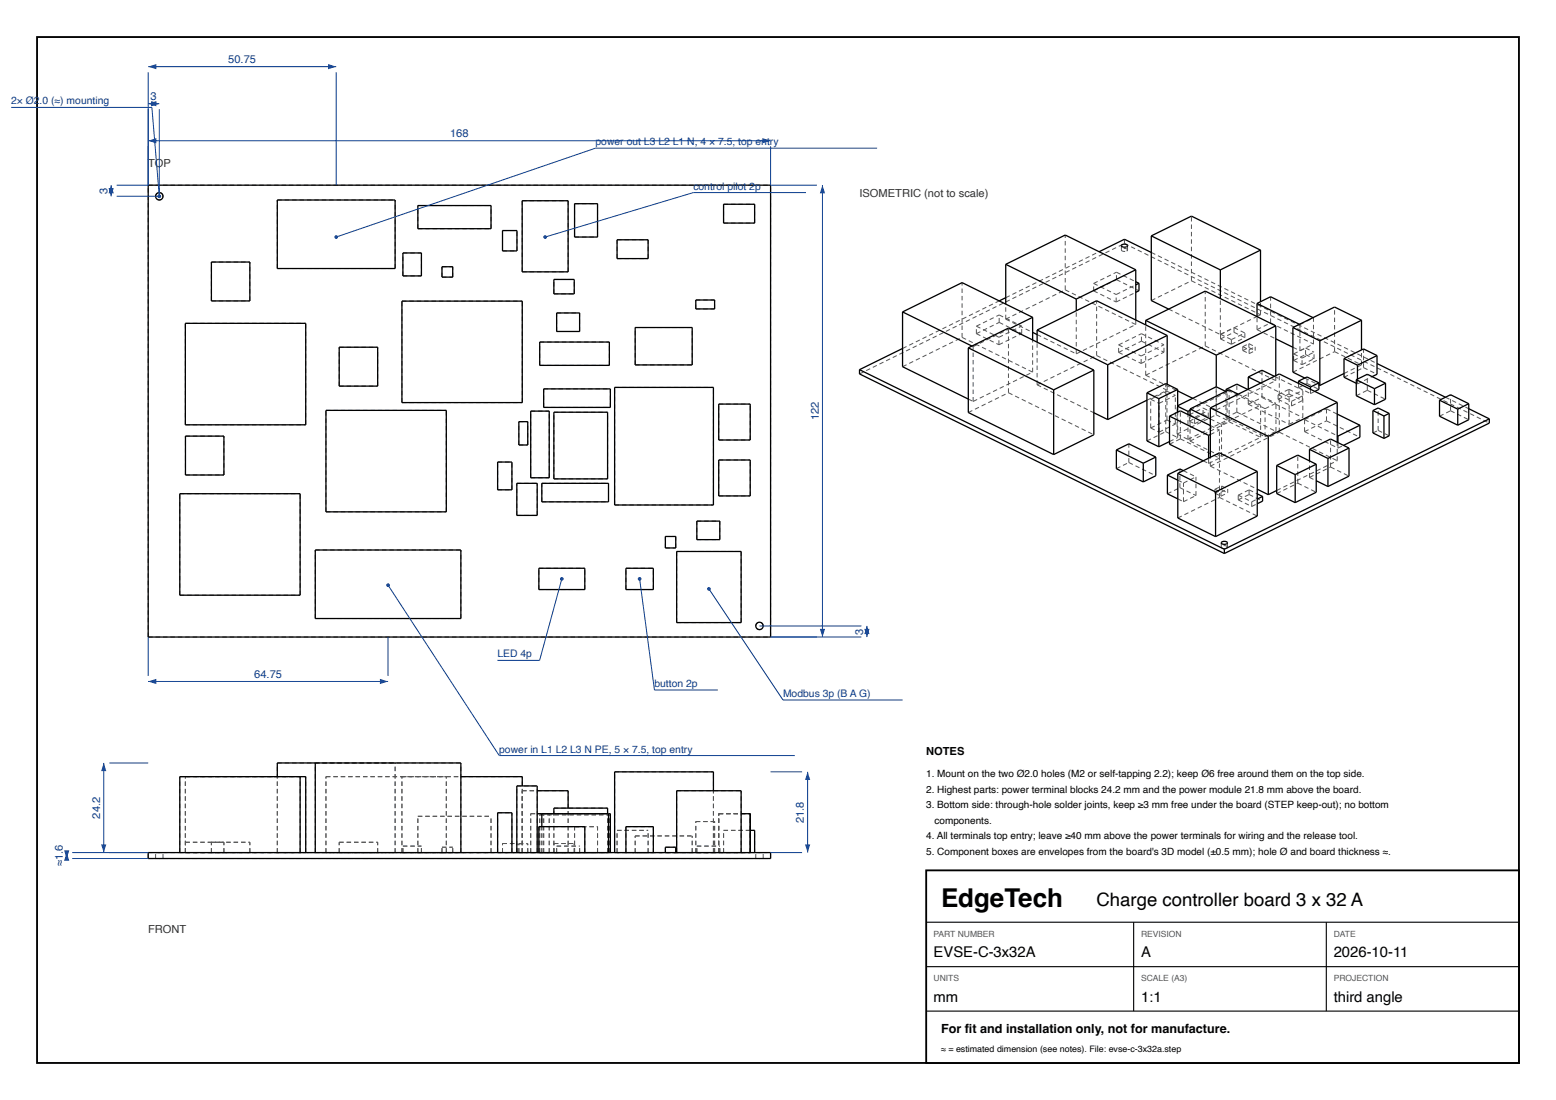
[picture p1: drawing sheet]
<svg xmlns="http://www.w3.org/2000/svg" width="420mm" height="297mm" viewBox="0 0 420 297" stroke-linecap="round" stroke-linejoin="round" font-family="sans-serif">
<path d="M10 10h400v277h-400z" fill="none" stroke="#000" stroke-width=".5"/>
<g fill="none" stroke="#555" stroke-width=".27" stroke-dasharray="1.2 .8" stroke-linecap="butt">
<path d="M40 50h168M44 53a.99 .99 0 0 0-1.4-.9 .99 .99 0 0 0-.2 1.6 .99 .99 0 0 0 1.6-.5v-.2M74.8 54h31.9M112.8 55.5h19.7M140.9 54.2h12.4M155.1 55h6.2M195.3 55.2h8.4M57.1 70.7h10.3M74.8 72.5v-18.5M74.8 72.5h31.9M106.7 72.5v-18.5M108.8 74.5v-6.2"/>
<path d="M108.8 74.5h5M108.8 68.3h5M112.8 61.7v-6.2M112.8 61.7h19.7M113.8 74.5v-6.2M119.3 74.8v-2.8M119.3 74.8h2.9M119.3 72h2.9M122.2 74.8v-2.8M132.5 61.7v-6.2M135.6 67.7v-5.4M135.6 67.7h3.9"/>
<path d="M135.6 62.3h3.9M139.5 67.7v-5.4M140.9 73.4v-19.2M140.9 73.4h12.4M149.5 79.4v-3.9M149.5 79.4h5.5M149.5 75.5h5.5M153.3 73.4v-19.2M155 79.4v-3.9M155.1 64v-9M155.1 64h6.2M161.3 64v-9"/>
<path d="M166.6 69.8v-5.1M166.6 69.8h8.3M166.6 64.7h8.3M174.9 69.8v-5.1M195.3 60.2v-5M195.3 60.2h8.4M203.7 60.2v-5M287.5 78.3v-14.8M287.5 78.3l19.1 9.3M295.2 78.5v-2M295.2 76.5l6.2-3M295.2 78.5l6.2-3"/>
<path d="M295.2 78.5l6.1 3M295.2 76.5l6.1 3M301.3 79.5l5.3-2.6M301.4 75.5v-2M301.4 75.5l6 3M301.4 73.5l5.2 2.6M302.7 67.5l.5 .4 .9-.1M302.7 67.5v-1.2M303.5 65.8v-1.2M303.5 65.8l98.5 48.4M304.1 67.8l.2-.3M304.3 67.5l-.2-.3-.6-.1-.5 .1-.3 .3"/>
<path d="M304.3 67.5v-1.2M310.8 68.2l60.9 30M321.6 75.8v-17.4M321.6 75.8l18.6 9.2M50 87.3h32.5M57.1 81.3v-10.6M57.1 81.3h10.3M67.4 81.3v-10.6M91.6 93.7h10.3M108.5 81.3h32.5M145.7 98.6v-6.2M145.7 98.6h18.8"/>
<path d="M145.7 92.4h18.8M150.3 89.5v-5M150.3 89.5h6.1M150.3 84.5h6.1M156.4 89.5v-5M164.5 98.6v-6.2M171.4 98.5v-10.1M171.4 98.5h15.4M171.4 88.4h15.4M186.8 98.5v-10.1M187.8 83.4v-2.4M187.8 83.4h5.1"/>
<path d="M187.8 81h5.1M192.9 83.4v-2.4M243.6 94.1l26.1-12.9M243.6 99l16.1-7.9M259.7 91.1v-14.8M259.7 91.1l19 9.4M262.3 93.4l.4 .2M262.7 93.6l9.8-4.9M263.5 90.1v-2M263.5 88.1l6.2-3.1M263.5 90.1l6.2-3M263.5 90.1l6.1 3"/>
<path d="M263.5 88.1l6.1 3M269.6 93.1v-2M269.6 91.1l6.2-3.1M269.6 93.1l6.2-3M269.7 87.1v-2.1M269.7 87.1l6.1 3M269.7 85l6.1 3M271.5 80.4l25.2-12.4M271.5 86.2v-4.1M271.5 86.2l16-7.9M271.5 86.2l7.2 3.5M275.8 90.1v-2.1"/>
<path d="M279.9 90.3l10.6 5.2M290.5 95.5v-11.6M290.5 95.5l16.1-7.9M296 96v-14.8M296 96l19 9.4M301.3 81.5v-2M301.3 81.5l5.3-2.6M301.9 95.1v-2M301.9 93.1l6.2-3M301.9 95.1l6.2-3M301.9 95.1l6.1 3M301.9 93.1l6.1 3"/>
<path d="M306.6 87.6v-1.2M308 98.1v-2M308 96.1l6.2-3M308 98.1l6.2-3M308.1 92.1v-2M308.1 92.1l6.1 3M308.1 90.1l6.1 3M310.8 81.1l10.8-5.3M314.2 95.1v-2M315.4 83.5l14 6.8M325.3 93.4v-14.8M325.3 93.4l19.1 9.4"/>
<path d="M329.4 90.3v-9.7M329.4 90.3l9.9-4.8M329.5 91.5v-1.2M329.5 90.3l3.6-1.8M329.5 91.5l3.6-1.8M329.5 91.5l2.9 1.4M329.5 90.3l2.9 1.4M332.4 92.9v-1.2M332.4 91.7l3.6-1.8M332.4 92.9l3.6-1.7M333.1 89.7v-1.2M333.1 89.7l2.9 1.5"/>
<path d="M333.1 88.5l2.9 1.4M335.5 94.7v-1.1M335.5 93.6l1.6-.8M335.5 94.7l1.6-.9M335.5 94.7l1.7 .8M335.5 93.6l1.7 .8M336 91.2v-1.3M337.1 93.8v-1M337.1 93.8l1.7 .9M337.1 92.8l1.7 .8M337.2 95.5v-1.1M337.2 94.4l1.6-.8"/>
<path d="M337.2 95.5l1.6-.8M338.8 94.7v-1.1M339.3 89v-3.5M339.3 89l3.7-1.8M339.3 89l5.1 2.5M339.3 85.4l.9-.4M340.2 85v-3.5M343 87.2v-7.1M343 87.2l11.5 5.7M349 93.8l1.9 .9M349.2 97.3v-1.7M349.2 95.6l3.2-1.6"/>
<path d="M349.2 97.3l3.2-1.6M349.2 97.3l2.3 1.1M349.2 95.6l2.3 1.1M350.8 87.6h.1M350.9 94.7v-7.1M350.9 87.6l3.6-1.8M350.9 94.7l3.6-1.8M351.5 98.4v-1.7M351.5 96.7l3.2-1.6M351.5 98.4l3.2-1.5M352.4 95.7v-1.7M352.4 95.7l2.3 1.2"/>
<path d="M352.4 94l2.3 1.1M354.4 85.8h.1M354.5 92.9v-7.1M354.7 96.9v-1.8M360.2 94.9v-12M360.2 94.9l7.3 3.6M367.5 98.5v-4M368.1 99.3v-5.1M368.1 99.3l3.6 1.8M50 114.7v-27.4M50 114.7h32.5M50.1 117.8h10.3"/>
<path d="M82.5 114.7v-27.4M88 110.8h32.5M91.6 104.3v-10.6M91.6 104.3h10.3M101.9 104.3v-10.6M108.5 108.7v-27.4M108.5 108.7h32.5M140 113.8h2.5M141 108.7v-27.4M143.2 111h5M146.7 110v-5M146.7 110h18.1"/>
<path d="M146.7 105h18.1M149.5 111.3h14.5M164.8 110v-5M165.9 104.6h26.7M194 118.8v-9.7M194 118.8h8.5M194 109.1h8.5M202.5 118.8v-9.7M232 101l71.5-35.2M261.4 107.8l1.3 .6M261.4 111.4l10.8-5.4M262.7 108.4v-14.8"/>
<path d="M262.7 108.4l16-7.9M272.2 106v-17.4M272.2 106l23.1 11.4M278.7 100.5v-8.7M279.9 103.9v-11.5M279.9 103.9l16.1-7.9M279.9 103.9l15.4 7.5M309.2 101.3v-13.6M309.2 101.3l16.1-7.9M309.2 101.3l8.7 4.2M309.6 119.1l5.1-2.5M309.6 108.1l5.4-2.7"/>
<path d="M310.6 115.6v-7.8M310.6 107.8l4.4-2.2M310.6 115.6l4.4-2.2M310.6 115.6l2.3 1.1M310.6 107.8l2.3 1.1M312.9 116.7v-7.8M312.9 108.9l4.4-2.2M312.9 116.7l4.4-2.2M314.7 116.6v-13M314.7 116.6l3.2 1.5M315 113.4v-7.8M315 113.4l2.3 1.1"/>
<path d="M315 105.6l2.3 1.1M315 105.4v-1.7M315.7 119.9l2.9-1.4M315.7 119.2l2.2-1.1M317.3 114.5v-7.8M317.7 117.2v-7.6M317.7 109.6l.2-.1M317.7 117.2l10.6-5.2M317.7 117.2l3 1.4M317.7 109.6l.2 .1M317.9 118.1v-6.8M318.6 118.5v-7.6"/>
<path d="M318.6 118.5l10.6 5.2M320.7 118.6v-6.7M320.7 118.6l10.5-5.2M321 113.7v-1.7M321 112l3.7-1.8M321 113.7l3.7-1.8M321 113.7l1.4 .7M321 112l1.4 .7M321.2 110.8l10-4.9M321.2 119.1v-6.9M321.2 119.1l10.6-5.2M321.2 119.1l8.5 4.2"/>
<path d="M321.9 107.6l6.4 3.1M322.4 114.4v-1.7M322.4 112.7l3.7-1.8M322.4 114.4l3.7-1.8M324.7 111.9v-1.7M324.7 111.9l1.4 .7M324.7 110.2l1.4 .7M326.1 112.6v-1.7M326.7 117.3l2.5-1.2M326.7 114.9l2.5 1.2M326.7 113.1l3 1.5M328.3 112v-7.6"/>
<path d="M328.3 112l2.9 1.4M328.3 110.7v-6.3M328.3 110.7l16.1-7.9M329.7 114.6l10.6-5.2M330.8 105.7l.4 .2M330.9 112.7v-7.1M330.9 112.7l3-1.4M330.9 112.7l10.6 5.2M331.2 113.4v-7.5M331.4 105.4l10.1 4.9M331.8 113.9v-8.7M331.8 113.9l8.5 4.2"/>
<path d="M333.9 111.3v-7.6M333.9 111.3l10.5 5.2M334.2 106.4l6.1 3M336.8 105.2l7.6 3.7M336.9 109.1v-4M336.9 109.1l3.7-1.8M336.9 109.1l11.1 5.5M340.3 118.1v-8.7M340.3 103.4l7.7 3.8M340.6 107.3v-7.3M340.6 107.3l11.1 5.4M341.5 117.9v-7.6"/>
<path d="M341.5 110.3l2.9-1.4M341.5 117.9l2.9-1.4M344 101.6l7.7 3.8M344.4 102.8v-1.4M344.4 116.5v-7.6M345 107.8v-1.2M345 106.6l2.9-1.5M345 107.8l2.9-1.4M345 107.8l3.6 1.8M345 106.6l3.6 1.7M345.3 116.7v-15.7M345.3 116.7l15.6 7.7"/>
<path d="M347.9 106.4v-1.3M347.9 106.4l3.7 1.8M347.9 105.1l3.7 1.8M348 114.6v-7.4M348 107.2l3.7-1.8M348 114.6l3.7-1.9M348.6 109.6v-1.3M348.6 108.3l3-1.4M348.6 109.6l3-1.4M349 100.5l11.2-5.6M350.5 104.7v-1.2M350.5 104.7l2.3-1.2"/>
<path d="M350.5 104.7l3.2 1.6M351.6 108.2v-1.3M351.7 112.7v-7.3M352.1 116.5v-3.2M352.1 113.3l6-2.9M352.1 116.5l6-2.9M352.1 116.5l9 4.5M352.1 113.3l8.8 4.3M352.2 102.1l3.8 1.8M352.8 103.5v-1.7M352.8 103.5l3.2 1.6M353.7 106.3v-1.2"/>
<path d="M353.7 106.3l1.2-.6M358.1 113.6v-3.2M358.1 113.6l9 4.5M358.1 110.4l2.8 1.4M362.8 100.9l4.7-2.4M362.8 101.9l5.3-2.6M366.1 106.9l3-1.5M366.1 103.5l.3 .2M366.4 103.7v-1.3M366.4 103.7l4-2M369.1 105.4v-4.3M369.1 105.4l4.9 2.4"/>
<path d="M370.6 116.9l1.4-.7M372 116.2v-6M372 116.2l3 1.5M388.6 112.4l2.9-1.5M390.2 107.3l6.3 3.1M391.5 110.9v-4.3M391.5 110.9l5 2.4M48.5 133.3h32.5M50.1 128.2v-10.4M50.1 128.2h10.3M60.4 128.2v-10.4M88 138.2v-27.4"/>
<path d="M88 138.2h32.5M120.5 138.2v-27.4M134.3 132.3v-7.6M134.3 132.3h3.9M134.3 124.7h3.9M138.2 132.3v-7.6M139.5 139.2v-8.7M139.5 139.2h5.5M139.5 130.5h5.5M140 120.1v-6.3M140 120.1h2.5M142.5 120.1v-6.3"/>
<path d="M143.2 129v-18M143.2 129h5M145 139.2v-8.7M146.2 135.5v-5M146.2 135.5h18M146.2 130.5h18M148.2 129v-18M149.5 129.3v-18M149.5 129.3h14.5M164 129.3v-18M164.2 135.5v-5M165.9 136.4v-31.8"/>
<path d="M165.9 136.4h26.7M192.6 136.4v-31.8M194 133.9v-9.7M194 133.9h8.5M194 124.2h8.5M202.5 133.9v-9.7M301.3 126.5l3.4-1.6M304.7 124.9v-5.1M304.7 124.9l7.3 3.6M315.1 133.3l3.4-1.6M317.9 139.9l11.3-5.6M317.9 134.7l1.5 .8"/>
<path d="M317.9 129.7l1.5 .7M318.5 131.7v-5.1M318.5 131.7l4.3 2.1M319.4 127.1l3.4 1.7M319.4 135.5v-5.1M319.4 130.4l3.4-1.6M319.4 135.5l3.4-1.7M322.8 133.8v-5M324.8 124.4l1.4 .7M326.2 125.1v-1.4M326.2 125.1l3-1.4M326.7 125.9v-2.4"/>
<path d="M326.7 125.9l18.6-9.2M326.7 125.9l12.7 6.2M327.9 133.2v-1.1M327.9 132.1l1.8-.9M327.9 133.2l1.8-.9M327.9 133.2l1.7 .8M327.9 132.1l1.7 .8M329.2 123.7v-7.6M329.2 134.3v-12M329.2 134.3l10.2 5M329.6 134v-1.1M329.6 132.9l1.8-.9"/>
<path d="M329.6 134l1.8-.9M329.7 123.3v-8.7M329.7 123.3l10.6-5.2M329.7 132.3v-1.1M329.7 132.3l1.7 .8M329.7 131.2l1.7 .8M331.4 133.1v-1.1M334.2 135v-1.3M334.2 133.7l3-1.4M334.2 135l3-1.5M334.2 135l3.7 1.7M334.2 133.7l3.7 1.8"/>
<path d="M337.2 133.5v-1.2M337.2 133.5l3.6 1.8M337.2 132.3l2.2 1M337.9 136.7v-1.2M337.9 135.5l1.5-.7M337.9 136.7l1.5-.7M344.6 133.3l5.7-2.8M344.6 132.4l16.3-8M350.3 130.5v-7.6M350.3 130.5l5 2.4M353.5 128.9v-4.5M353.5 128.9l5.6-2.8"/>
<path d="M353.5 128.9l1.8 .9M359.1 126.1v-7.6M359.1 126.1l5 2.5M360.9 124.4v-5M361.1 121v-1.5M361.1 121l1.5-.7M85.1 148.5h39.3M145.5 159.2v-5.8M145.5 159.2h12.4M145.5 153.4h12.4M157.9 159.2v-5.8M169 159.2v-5.8"/>
<path d="M169 159.2h7.4M169 153.4h7.4M176.4 159.2v-5.8M179.6 148v-3.2M179.6 148h2.8M179.6 144.8h2.8M182.4 148v-3.2M182.6 148.9h17.4M188.1 145.7v-5M188.1 145.7h6.2M188.1 140.7h6.2M194.3 145.7v-5"/>
<path d="M329.7 147.7l.5 .4 .9-.1M329.7 147.7v-1.1M331.1 148l.2-.3M331.3 147.7a1.01 1.01 0 0 0-1.3-.3l-.3 .3M331.3 147.7v-1.1M40 172v-122M40 172h168M48.5 160.7v-27.4M48.5 160.7h32.5M81 160.7v-27.4M85.1 167v-18.5M85.1 167h39.3"/>
<path d="M124.4 167v-18.5M182.6 168.1v-19.2M182.6 168.1h17.4M200 168.1v-19.2M206 169a1 1 0 0 0-1.4-.9 1 1 0 0 0-.2 1.6 1 1 0 0 0 1.6-.5v-.2M208 172v-122M48.5 209.7h32.5M50 209.7h31M50 209.7h32.5M74.8 206h31.9M85.1 206h39.3M85.1 206h21.6"/>
<path d="M88 209.7h32.5M108.5 209.7h15.9M108.5 209.7h32.5M134.3 219.4h3.9M139.5 212.2h5.5M140.9 213.5h4.1M140.9 213.5h12.4M143.2 219.7h1.8M143.2 219.7h5M145.7 220h18.8M146.2 219.7h18M146.2 219.7h2"/>
<path d="M146.7 219.7h17.5M146.7 219.7h18.1M149.5 218.2h14.5M165.9 208.4h26.7M182.6 213.5h17.4M194 219.7h6M194 219.7h8.5M40 231.8v-1.6M40 230.2h168M40 231.8h168M42 230.2h2M42 231.8h2"/>
<path d="M42 231.8v-1.6M44 230.2h-2M44 231.8h-2M44 231.8v-1.6M48.5 230.2v-20.5M48.5 230.2h32.5M50 230.2v-20.5M50 230.2h32.5M50.1 230.2v-2.8M50.1 230.2h10.3M50.1 227.4h10.3M57.1 230.2v-2.8"/>
<path d="M57.1 230.2h10.3M57.1 227.4h10.3M60.4 230.2v-2.8M67.4 230.2v-2.8M74.8 230.2v-20.5M74.8 230.2v-24.2M74.8 230.2h31.9M81 230.2v-20.5M82.5 230.2v-20.5M85.1 230.2v-24.2M85.1 230.2h39.3M88 230.2v-20.5"/>
<path d="M88 230.2h32.5M91.6 230.2v-2.8M91.6 230.2h10.3M91.6 227.4h10.3M101.9 230.2v-2.8M106.7 230.2v-24.2M108.5 230.2v-20.5M108.5 230.2h32.5M108.8 230.2v-1.8M108.8 230.2h5M108.8 228.4h5M112.8 230.2v-9.8"/>
<path d="M112.8 230.2h19.7M112.8 220.4h19.7M113.8 230.2v-1.8M119.3 230.2v-1.4M119.3 230.2h2.9M119.3 228.8h2.9M120.5 230.2v-20.5M122.2 230.2v-1.4M124.4 230.2v-24.2M132.5 230.2v-9.8M134.3 230.2v-10.8M134.3 230.2h3.9"/>
<path d="M135.6 230.2v-2.5M135.6 230.2h3.9M135.6 227.7h3.9M138.2 230.2v-10.8M139.5 230.2v-18M139.5 230.2h5.5M139.5 230.2v-2.5M140 230.2v-2.4M140 230.2h2.5M140 227.8h2.5M140.9 230.2v-16.7M140.9 230.2h12.4"/>
<path d="M141 230.2v-18M141 230.2v-20.5M142.5 230.2v-2.4M143.2 230.2v-10.5M143.2 230.2h5M145 230.2v-18M145.5 230.2v-7M145.5 230.2h12.4M145.5 223.2h12.4M145.7 230.2v-10.2M145.7 230.2h18.8M146.2 230.2v-7"/>
<path d="M146.2 230.2v-10.5M146.2 230.2h18M146.7 230.2v-10.5M146.7 230.2h18.1M148.2 230.2v-10.5M149.5 230.2v-2.5M149.5 230.2h5.5M149.5 227.7h5.5M149.5 230.2v-10.5M149.5 230.2v-12M149.5 230.2h14.5M150.3 230.2v-1.8"/>
<path d="M150.3 230.2h6.1M150.3 228.4h6.1M153.3 230.2v-12M153.3 230.2v-16.7M155 230.2v-2.5M155.1 230.2v-7M155.1 230.2h6.2M155.1 223.2h6.2M156.4 230.2v-1.8M157.9 230.2v-7M161.3 230.2v-7M164 230.2v-10.5"/>
<path d="M164 230.2v-12M164.2 230.2v-10.5M164.5 230.2v-10.2M164.8 230.2v-10.5M165.9 230.2v-21.8M165.9 230.2h26.7M166.6 230.2v-6M166.6 230.2h8.3M166.6 224.2h8.3M169 230.2v-7M169 230.2h7.4M169 223.2h7.4"/>
<path d="M171.4 230.2v-4.5M171.4 230.2h15.4M171.4 225.7h15.4M174.9 230.2v-6M176.4 230.2v-7M179.6 230.2v-1.4M179.6 230.2h2.8M179.6 228.8h2.8M182.4 230.2v-1.4M182.6 230.2v-16.7M182.6 230.2h17.4M186.8 230.2v-4.5"/>
<path d="M187.8 230.2v-8.4M187.8 230.2h5.1M187.8 221.8h5.1M188.1 230.2v-1.8M188.1 230.2h6.2M188.1 228.4h6.2M192.6 230.2v-16.7M192.6 230.2v-21.8M192.9 230.2v-8.4M194 230.2v-10.5M194 230.2h8.5M194.3 230.2v-1.8"/>
<path d="M195.3 230.2v-6M195.3 230.2h8.4M195.3 224.2h7.2M195.3 224.2h8.4M200 230.2v-16.7M202.5 230.2v-10.5M203.7 230.2v-6M204 230.2h2M204 231.8h2M204 231.8v-1.6M206 230.2h-2M206 231.8h-2"/>
<path d="M206 231.8v-1.6M208 231.8v-1.6"/>
</g>
<g fill="none" stroke="#000" stroke-width=".35">
<path d="M40 50h168v122h-168zM74.8 54h31.9v18.5h-31.9zM112.8 55.5h19.7v6.2h-19.7zM140.9 54.2h12.4v19.2h-12.4zM155.1 55h6.2v9h-6.2zM195.3 55.2h8.4v5h-8.4zM57.1 70.7h10.3v10.6h-10.3zM108.8 68.3h5v6.2h-5zM119.3 72h2.9v2.8h-2.9zM135.6 62.3h3.9v5.4h-3.9zM149.5 75.5h5.5v3.9h-5.5zM166.6 64.7h8.3v5.1h-8.3z"/>
<path d="M271.5 71.4v10.7M271.5 71.4l16-7.9 19.1 9.3M271.5 71.4l19 9.4M296.7 68l6.8-3.4 7.3 3.6M302.8 66.1l.5-.2 .6 .1a.32 .32 0 0 1 .4 .2 .32 .32 0 0 1-.1 .4l-.9 .1a.43 .43 0 0 1-.5-.6zM306.6 72.8l-16.1 8M306.6 72.8v13.6M306.6 76.1l.8 .4M307.4 76.5l-.8 .4M307.4 76.5v2l-.8 .4M310.8 63.7v17.4l4.6 2.4M310.8 63.7l10.8-5.3 18.6 9.1"/>
<path d="M310.8 63.7l18.6 9.2M329.4 72.9v7.7M340.2 67.5l-10.8 5.4M340.2 67.5v14M50 87.3h32.5v27.4h-32.5zM91.6 93.7h10.3v10.6h-10.3zM108.5 81.3h32.5v27.4h-32.5zM145.7 92.4h18.8v6.2h-18.8zM150.3 84.5h6.1v5h-6.1zM171.4 88.4h15.4v10.1h-15.4zM187.8 81h5.1v2.4h-5.1zM232 99.8v1.2l98.5 48.4"/>
<path d="M232 99.8l98.5 48.5M243.6 94.1l-11.6 5.7M243.6 84.2v14.8l17.8 8.8M243.6 84.2l16.1-7.9 19 9.4M243.6 84.2l18.7 9.2M261.4 93.9v17.5l23 11.3M261.4 93.9l10.8-5.3 23.1 11.3M261.4 93.9l23 11.4M271.5 80.4l-1.8 .8M278.7 85.7l-6.2 3M278.7 85.7v6.1M278.7 89.7l1.2 .6"/>
<path d="M279.9 89.1v3.3M279.9 89.1l16.1-7.9 19 9.4M279.9 89.1l19.1 9.4M290.5 80.8v3.1M295.3 99.9l-10.9 5.4M295.3 99.9v17.5l-10.9 5.3M299 98.5v14.8M309.2 86.5v1.2M309.2 86.5l16.1-7.9 19.1 9.4M309.2 86.5l19.1 9.4M315 90.6l-16 7.9M315 90.6v13.1"/>
<path d="M328.3 95.9v8.5M339.3 81.9v3.5M339.3 81.9l3.7-1.8 11.4 5.7M339.3 81.9l11.5 5.7M344.4 88l-16.1 7.9M344.4 88v13.4M344.4 91.5l4.6 2.3M349 88.4v12.1l3.2 1.6M349 88.4l7.3 3.6M356.3 92v12.1M362.8 96.8v5.1l3.3 1.6M362.8 96.8l3.6 1.8"/>
<path d="M366.4 98.6v3.8M367.5 86.5l-7.3-3.6-11.2 5.5M367.5 86.5l-11.2 5.5M367.5 86.5v8M371.7 98.2l18.5 9.1M371.7 96l-3.6-1.8-5.3 2.6M371.7 96l-5.3 2.6M371.7 96v5.1l-1.3 .6M50.1 117.8h10.3v10.4h-10.3zM88 110.8h32.5v27.4h-32.5zM140 113.8h2.5v6.3h-2.5zM143.2 111h5v18h-5z"/>
<path d="M146.7 105h18.1v5h-18.1zM149.5 111.3h14.5v18h-14.5zM165.9 104.6h26.7v31.8h-26.7zM194 109.1h8.5v9.7h-8.5zM284.4 105.3v17.4M295.3 111.4l3.7 1.9M309.6 106.1v13l3.2 1.5M309.6 106.1l3.2 1.5M309.6 108.1l-10.6 5.2M312.8 107.6v13M315.7 112.4v7.5l9.1 4.5M315.7 112.4l2.9-1.5 8.1 4"/>
<path d="M315.7 112.4l10.5 5.2M315.7 119.2l-2.9 1.4M317.9 109.7l2.8 1.4M317.9 105.1l-3.2-1.5-5.1 2.5M317.9 105.1l-5.1 2.5M317.9 105.1v6.2M317.9 105.5l4 2.1M320.7 111.1v.8M321.2 110.8l-.5 .3M321.2 110.4v1.8M321.2 110.4l5.5 2.7M326.2 117.6v6.1"/>
<path d="M326.7 117.3l-.5 .3M326.7 110.1v13.4M326.7 110.1l15.6 7.7M328.3 104.4l-10.4 5.1M328.3 104.4l2.5 1.3M330.9 105.1v.5M330.9 105.1l3-1.4 2.9 1.5M330.9 105.1l.5 .3M334.2 106.4l-2.4-1.2-10.6 5.2M336.9 101.8v3.3M336.9 101.8l3.4 1.6M342.3 117.8v15.8"/>
<path d="M344 101.6l-3.4-1.6-3.7 1.8M350.5 102.9v.6M350.5 102.9l2.3-1.1 3.2 1.6M350.5 102.9l3.2 1.6M353.7 104.5v.6M356 103.4l-2.3 1.1M356 103.4v1.7l-1.1 .6M356 103.9l.3 .2M360.9 108.7l-15.6-7.7-18.6 9.1M360.9 108.7l-18.6 9.1M360.9 108.7v10.7M360.9 117.6l.2 .1"/>
<path d="M360.9 111.8l6.2 3M361.1 117.7v1.8M362.8 100.9l-6.5 3.2M366.1 102.5v4.4l4.9 2.4M366.1 102.5l3-1.4 4.9 2.4M366.1 102.5l4.9 2.4M367.1 114.8l-6 2.9M367.1 114.8v3.3l-4.5 2.2M370.6 110.8v6.1l3 1.5M370.6 110.8l1.4-.6 3 1.4M370.6 110.8l3 1.5M371 104.9v4.4"/>
<path d="M373.6 112.3v6.1M374 103.5l-3 1.4M374 103.5v4.3l-3 1.5M375 111.6l-1.4 .7M375 111.6v6.1l-1.4 .7M388.6 108.1v4.3l4.9 2.4M388.6 108.1l2.9-1.5 5 2.4M388.6 108.1l4.9 2.4M393.5 110.5v4.3M396.5 110.4l5.5 2.7M396.5 109l-3 1.5M396.5 109v4.3l-3 1.5"/>
<path d="M402 113.1l-71.5 35.2M402 113.1v1.1l-71.5 35.2M48.5 133.3h32.5v27.4h-32.5zM134.3 124.7h3.9v7.6h-3.9zM139.5 130.5h5.5v8.7h-5.5zM146.2 130.5h18v5h-18zM194 124.2h8.5v9.7h-8.5zM301.3 121.5v5l7.3 3.6M301.3 121.5l3.4-1.7 7.3 3.6M301.3 121.5l7.3 3.6M308.6 125.1v5M312 123.4l-3.4 1.7"/>
<path d="M312 123.4v5.1l-3.4 1.6M315.1 128.3l2.8 1.4M315.1 128.3v5l2.8 1.4M317.9 127.8v12.1l10.2 5M317.9 127.8l10.2 5M319.4 127.1l-.9-.5-3.4 1.7M328.1 132.8v12.1M339.4 127.3l-10.2-5-11.3 5.5M339.4 127.3l-11.3 5.5M339.4 127.3v12l-11.3 5.6M339.4 132.1l2.9 1.5M339.4 133.3l1.4 .7"/>
<path d="M340.8 134l-1.4 .8M340.8 134v1.3l-1.4 .7M344.6 125.7v7.6l5 2.4M344.6 125.7l5 2.4M344.6 132.4l-2.3 1.2M349.6 128.1v7.6M353.5 121.3v3.1M353.5 121.3l4.9 2.5M355.3 125.3l-5-2.4-5.7 2.8M355.3 125.3l-5.7 2.8M355.3 125.3v7.6l-5.7 2.8M355.3 129.8l3.1 1.6"/>
<path d="M358.4 123.8v7.6M364.1 121l-5-2.5-5.6 2.8M364.1 121l-5.7 2.8M364.1 121v7.6l-5.7 2.8M85.1 148.5h39.3v18.5h-39.3zM145.5 153.4h12.4v5.8h-12.4zM169 153.4h7.4v5.8h-7.4zM179.6 144.8h2.8v3.2h-2.8zM182.6 148.9h17.4v19.2h-17.4zM188.1 140.7h6.2v5h-6.2zM329.7 146.4l.9-.2a.45 .45 0 0 1 .5 0 .45 .45 0 0 1 .2 .5l-.5 .2h-.7l-.4-.2zM330.5 148.3v1.1"/>
<path d="M74.8 209.7v-3.7h49.6v24.2M81 209.7v20.5M85.1 206v24.2M124.4 209.7h16.6v2.5M145 219.7h19.8v10.5M145 213.5h8.3v4.7M146.2 219.7v3.5M149.5 219.7v-1.5h14.5v1.5M164.2 219.7v10.5M192.6 213.5v-5.1h-26.7v21.8M200 219.7h2.5v10.5M40 230.2h168v1.6h-168z"/>
<path d="M48.5 230.2v-20.5h34v20.5M134.3 230.2v-10.8h3.9v10.8M139.5 230.2v-18h5.5v18M145.5 230.2v-7h12.4v7M169 230.2v-7h7.4v7M179.6 230.2v-1.4h2.8v1.4M182.6 230.2v-16.7h17.4v16.7M202.5 224.2h1.2v6"/>
<circle cx="43" cy="53" r="1"/>
<circle cx="205" cy="169" r="1"/>
</g>
<path d="M40 39.5v10.5M40 38h168M208 39.5v10.5" fill="none" stroke="#0a3d8f" stroke-width=".27"/>
<g fill="#0a3d8f">
<path d="M205.8 37.3l2.2 .7-2.2 .7z"/>
<path d="M40 38l2.2-.7v1.4z"/>
</g>
<path d="M208 50h12.5M222 50v122M208 172h12.5" fill="none" stroke="#0a3d8f" stroke-width=".27"/>
<g fill="#0a3d8f">
<path d="M222 50l.7 2.2h-1.4z"/>
<path d="M221.3 169.8h1.4l-.7 2.2z"/>
</g>
<path d="M40 29.5v20.5M40 28h3M43 29.5v23.5" fill="none" stroke="#0a3d8f" stroke-width=".27"/>
<g fill="#0a3d8f">
<path d="M40.8 27.3l2.2 .7-2.2 .7z"/>
<path d="M40 28l2.2-.7v1.4z"/>
</g>
<path d="M30 50v3M31.5 50h8.5M31.5 53h11.5" fill="none" stroke="#0a3d8f" stroke-width=".27"/>
<g fill="#0a3d8f">
<path d="M29.3 50.8h1.4l-.7 2.2z"/>
<path d="M30 50l.7 2.2h-1.4z"/>
</g>
<path d="M205 169h27.5M208 172h24.5M234 169v3" fill="none" stroke="#0a3d8f" stroke-width=".27"/>
<g fill="#0a3d8f">
<path d="M234 169l.7 2.2h-1.4z"/>
<path d="M233.3 169.8h1.4l-.7 2.2z"/>
</g>
<path d="M40 172v10.5M104.8 172v10.5M40 184h64.8" fill="none" stroke="#0a3d8f" stroke-width=".27"/>
<g fill="#0a3d8f">
<path d="M102.5 183.3l2.3 .7-2.3 .7z"/>
<path d="M40 184l2.2-.7v1.4z"/>
</g>
<path d="M40 19.5v30.5M40 18h50.7M90.7 19.5v30.5" fill="none" stroke="#0a3d8f" stroke-width=".27"/>
<g fill="#0a3d8f">
<path d="M88.6 17.3l2.1 .7-2.1 .7z"/>
<path d="M40 18l2.2-.7v1.4z"/>
</g>
<path d="M28 206v24.2M29.5 206h10.5M29.5 230.2h10.5" fill="none" stroke="#0a3d8f" stroke-width=".27"/>
<g fill="#0a3d8f">
<path d="M28 206l.7 2.2h-1.4z"/>
<path d="M27.3 228h1.4l-.7 2.2z"/>
</g>
<path d="M208 208.4h8.5M218 208.4v21.8M208 230.2h8.5" fill="none" stroke="#0a3d8f" stroke-width=".27"/>
<g fill="#0a3d8f">
<path d="M218 208.4l.7 2.2h-1.4z"/>
<path d="M217.3 228h1.4l-.7 2.2z"/>
</g>
<path d="M18 230.2v1.6M19.5 231.8h20.5M19.5 230.2h20.5" fill="none" stroke="#0a3d8f" stroke-width=".27"/>
<g fill="#0a3d8f">
<path d="M18 230.2l.7 2.2h-1.4z"/>
<path d="M17.3 229.6h1.4l-.7 2.2z"/>
</g>
<path d="M41 29l2 24z" fill="#000" stroke="#0a3d8f" stroke-width=".27"/>
<circle cx="43" cy="53" r=".5" fill="#0a3d8f"/>
<path d="M3 29h38" fill="none" stroke="#0a3d8f" stroke-width=".27"/>
<path d="M104.8 158l30 46z" fill="#000" stroke="#0a3d8f" stroke-width=".27"/>
<circle cx="104.8" cy="158" r=".5" fill="#0a3d8f"/>
<path d="M134.8 204h79.7" fill="none" stroke="#0a3d8f" stroke-width=".27"/>
<path d="M90.7 64l70-24z" fill="#000" stroke="#0a3d8f" stroke-width=".27"/>
<circle cx="90.7" cy="64" r=".5" fill="#0a3d8f"/>
<path d="M160.7 40h76" fill="none" stroke="#0a3d8f" stroke-width=".27"/>
<path d="M191.4 159l19.9 30z" fill="#000" stroke="#0a3d8f" stroke-width=".27"/>
<circle cx="191.4" cy="159" r=".5" fill="#0a3d8f"/>
<path d="M211.3 189h32.3" fill="none" stroke="#0a3d8f" stroke-width=".27"/>
<path d="M147.1 64l40.1-12z" fill="#000" stroke="#0a3d8f" stroke-width=".27"/>
<circle cx="147.1" cy="64" r=".5" fill="#0a3d8f"/>
<path d="M187.2 52h30.3" fill="none" stroke="#0a3d8f" stroke-width=".27"/>
<path d="M151.7 156.3l-6 22z" fill="#000" stroke="#0a3d8f" stroke-width=".27"/>
<circle cx="151.7" cy="156.3" r=".5" fill="#0a3d8f"/>
<path d="M134.2 178.3h11.5" fill="none" stroke="#0a3d8f" stroke-width=".27"/>
<path d="M172.7 156.3l3.9 30z" fill="#000" stroke="#0a3d8f" stroke-width=".27"/>
<circle cx="172.6" cy="156.3" r=".5" fill="#0a3d8f"/>
<path d="M176.6 186.3h17.1" fill="none" stroke="#0a3d8f" stroke-width=".27"/>
<path d="M250 235h160v52h-160z" fill="#fff" stroke="#000" stroke-width=".5"/>
<path d="M250 249h160M306 249v24M358 249v24M250 261h160M250 273h160" fill="none" stroke="#000" stroke-width=".3"/>
<text font-size="7" x="254" y="245">EdgeTech</text>
<text font-size="5" x="296" y="244.5">Charge controller board 3 x 32 A</text>
<g font-size="4">
<text x="252" y="258.5">EVSE-C-3x32A</text>
<text x="308" y="258.5">A</text>
<text x="360" y="258.5">2026-10-11</text>
<text x="252" y="270.5">mm</text>
<text x="308" y="270.5">1:1</text>
<text x="360" y="270.5">third angle</text>
</g>
<text font-size="3.4" x="254" y="279">For fit and installation only, not for manufacture.</text>
<g font-size="3" fill="#0a3d8f">
<text x="61.6" y="17">50.75</text>
<text x="40.7" y="27">3</text>
<text x="121.5" y="37">168</text>
<text x="29" y="52.3" transform="rotate(-90 29 52.3)">3</text>
<text x="221" y="113.5" transform="rotate(-90 221 113.5)">122</text>
<text x="233" y="171.3" transform="rotate(-90 233 171.3)">3</text>
<text x="68.6" y="183">64.75</text>
<text x="27" y="221" transform="rotate(-90 27 221)">24.2</text>
<text x="217" y="222.2" transform="rotate(-90 217 222.2)">21.8</text>
<text x="17" y="233.9" transform="rotate(-90 17 233.9)">≈1.6</text>
</g>
<g font-size="3" fill="#333">
<text x="40" y="45">TOP</text>
<text x="232" y="53.3">ISOMETRIC (not to scale)</text>
<text x="40" y="251.8">FRONT</text>
</g>
<text font-size="3" x="250" y="203.8">NOTES</text>
<g font-size="2.8" fill="#0a3d8f">
<text x="3" y="28.2">2× Ø2.0 (≈) mounting</text>
<text x="160.7" y="39.2">power out L3 L2 L1 N, 4 × 7.5, top entry</text>
<text x="187.1" y="51.2">control pilot 2p</text>
<text x="134.2" y="177.5">LED 4p</text>
<text x="176.6" y="185.5">button 2p</text>
<text x="211.3" y="188.2">Modbus 3p (B A G)</text>
<text x="134.8" y="203.2">power in L1 L2 L3 N PE, 5 × 7.5, top entry</text>
</g>
<g font-size="2.7">
<text x="250" y="209.8">1. Mount on the two Ø2.0 holes (M2 or self-tapping 2.2); keep Ø6 free around them on the top side.</text>
<text x="250" y="214">2. Highest parts: power terminal blocks 24.2 mm and the power module 21.8 mm above the board.</text>
<text x="250" y="218.2">3. Bottom side: through-hole solder joints, keep ≥3 mm free under the board (STEP keep-out); no bottom</text>
<text x="250" y="226.6">4. All terminals top entry; leave ≥40 mm above the power terminals for wiring and the release tool.</text>
<text x="252.3" y="222.4">components.</text>
<text x="250" y="230.8">5. Component boxes are envelopes from the board's 3D model (±0.5 mm); hole Ø and board thickness ≈.</text>
</g>
<text font-size="2.4" x="254" y="284">≈ = estimated dimension (see notes). File: evse-c-3x32a.step</text>
<g font-size="2.3" fill="#555">
<text x="252" y="253">PART NUMBER</text>
<text x="308" y="253">REVISION</text>
<text x="360" y="253">DATE</text>
<text x="252" y="265">UNITS</text>
<text x="308" y="265">SCALE (A3)</text>
<text x="360" y="265">PROJECTION</text>
</g>
</svg>
